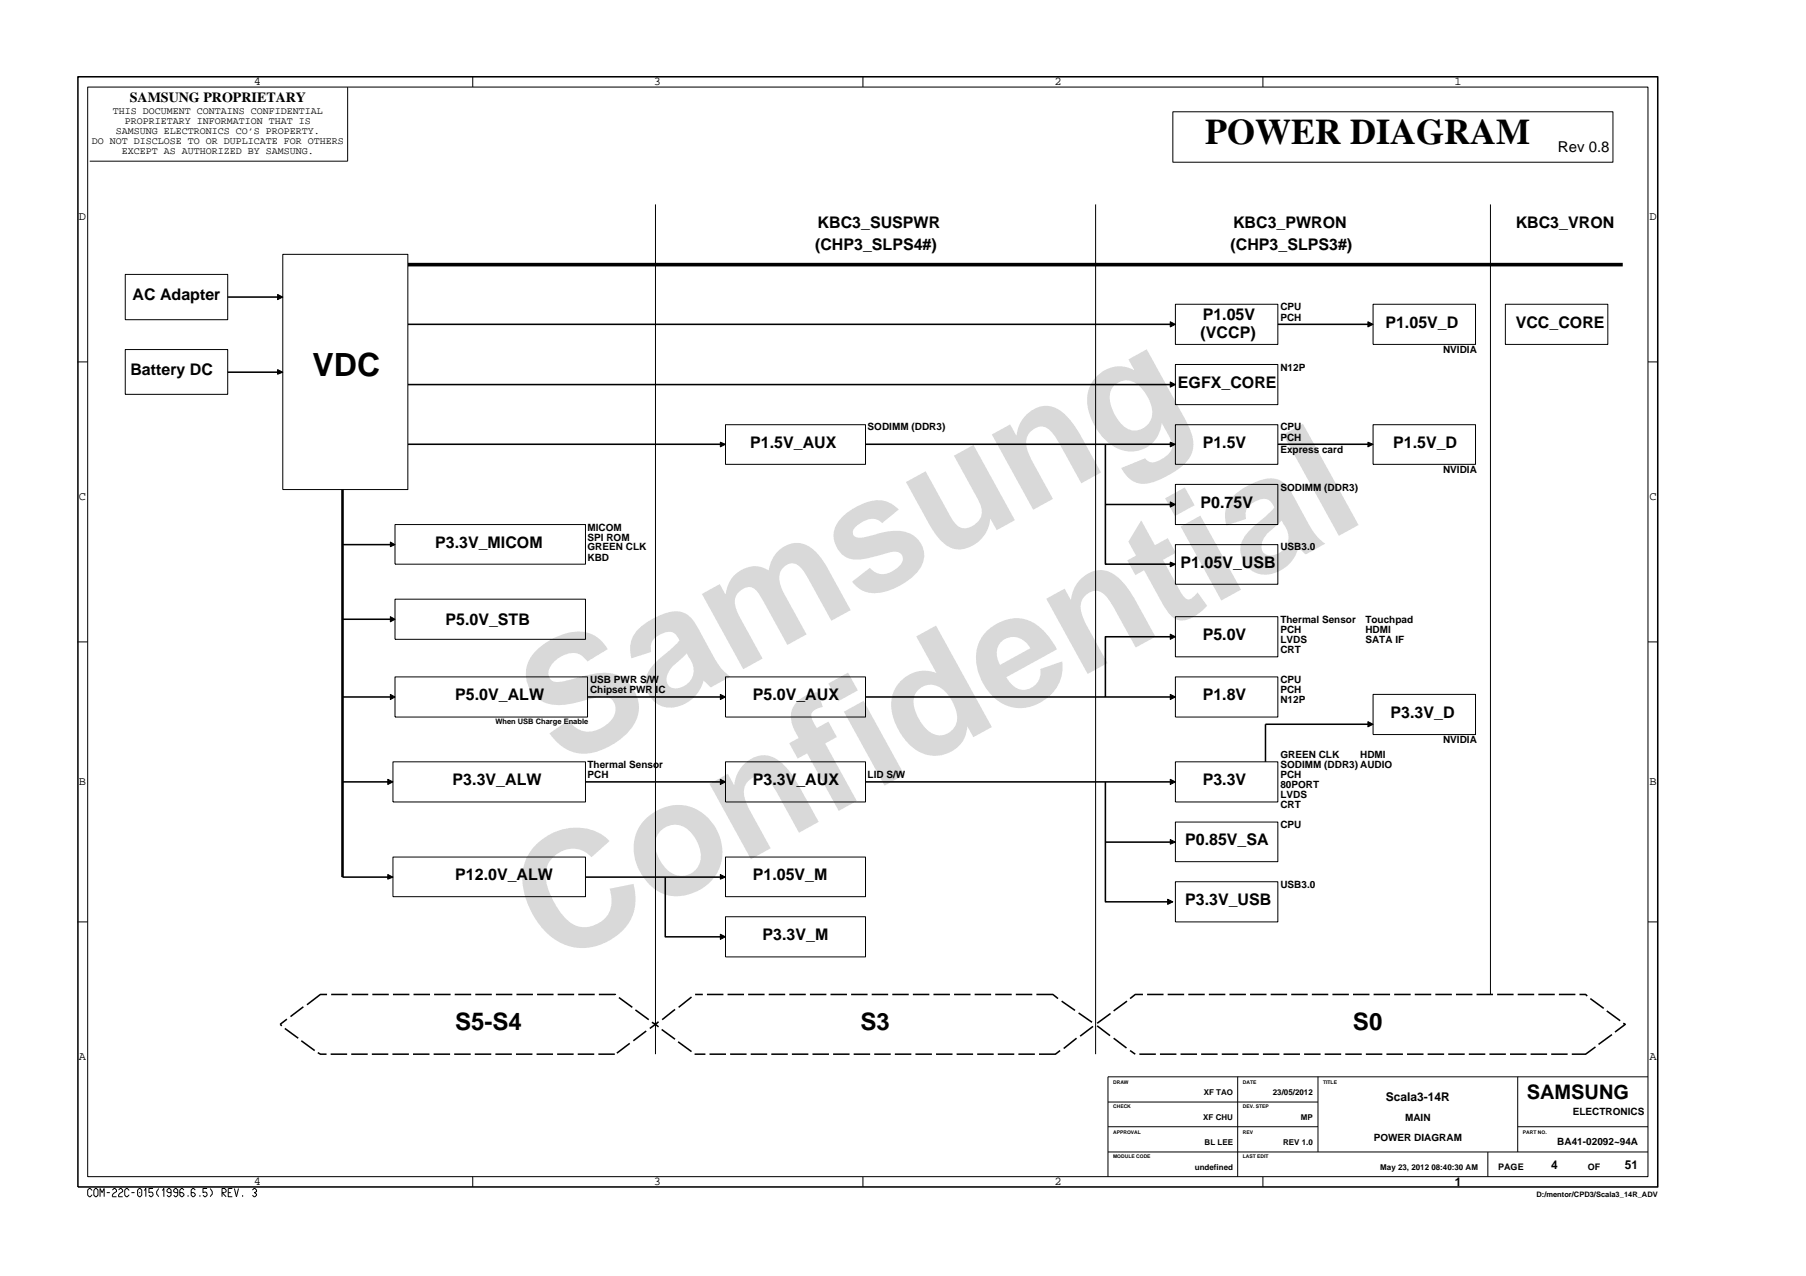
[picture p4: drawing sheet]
<svg xmlns="http://www.w3.org/2000/svg" width="297mm" height="210mm" viewBox="0 0 297 210" stroke-linecap="round" stroke-linejoin="round" font-family="sans-serif">
<g fill="none" stroke="#000" stroke-width=".25">
<path d="M12.8 12.6h259.9v182.7h-259.9zM37.5 48.9h8.6M67.1 53.4h125.8M210.2 53.4h15.2M37.5 61.2h8.6M67.1 73.1h51.8M67.1 63.3h125.8M142.4 73.1h50.5M181.8 73.1v19.7h11.1M210.2 73.1h15.2M56.3 89.6h8.3M181.8 83h11.1"/>
<path d="M56.3 114.7h8.3M56.3 101.9h8.3M96.6 114.7h22.3M142.4 114.7h50.5M192.9 104.7h-11.1v10M225.4 119.1h-17.3v6.2M56.3 128.6h7.9M96.3 128.6h22.6M142.4 128.6h50.5M181.8 128.6v19.8h11.1M181.8 138.5h11.1M56.3 144.3h7.9"/>
<path d="M96.3 144.3h22.6M109.4 144.3v9.8h9.5M46.8 169.2l2.3 1.6M47.2 167.7l-1.1 .8 .2 .3M49.6 171.2l2.2 1.6M49.9 165.6l-2.1 1.6M52.3 173.2l.4 .2h1M53.8 163.6h-1.1l-2.2 1.7M54.4 173.4h2.7M54.5 163.6h2.7M57.8 173.4h2.7M57.9 163.6h2.7"/>
<path d="M61.2 173.4h2.7M61.2 163.6h2.8M64.5 173.4h2.8M64.6 163.6h2.7M67.9 173.4h2.7M68 163.6h2.7M71.3 173.4h2.7M71.4 163.6h2.7M74.7 173.4h2.7M74.8 163.6h2.7M78.1 173.4h2.7M78.2 163.6h2.7"/>
<path d="M81.5 173.4h2.7M81.6 163.6h2.7M84.9 173.4h2.7M84.9 163.6h2.8M88.3 173.4h2.7M88.3 163.6h2.7M91.6 173.4h2.7M91.7 163.6h2.7M95 173.4h2.7M95.1 163.6h2.7M98.4 173.4h2.7M98.5 163.6h2.7v.1"/>
<path d="M101.8 164.1l2.2 1.6M103.6 171.6l-2.1 1.6M104.5 166.1l2.2 1.6M106.3 169.6l-2.1 1.6M107.2 168.2l.6 .3-.9 .7M108.3 168.1l-.5 .4 .5 .4M108.8 169.3l2.2 1.7M111 166l-2.1 1.7M111.5 171.4l2.2 1.6M113.7 164l-2.1 1.7M114.2 173.4h1.8M114.3 163.6h1.3"/>
<path d="M116.3 163.6h2.7M116.7 173.4h2.7M119.7 163.6h2.7M120.1 173.4h2.7M123 163.6h2.8M123.5 173.4h2.7M126.4 163.6h2.7M126.9 173.4h2.7M129.8 163.6h2.7M130.2 173.4h2.8M133.2 163.6h2.7M133.6 173.4h2.7"/>
<path d="M136.6 163.6h2.7M137 173.4h2.7M140 163.6h2.7M140.4 173.4h2.7M143.4 163.6h2.7M143.8 173.4h2.7M146.8 163.6h2.7M147.2 173.4h2.7M150.1 163.6h2.8M150.6 173.4h2.7M153.5 163.6h2.7M154 173.4h2.7"/>
<path d="M156.9 163.6h2.7M157.3 173.4h2.7M160.3 163.6h2.7M160.7 173.4h2.7M163.7 163.6h2.7M164.1 173.4h2.7M167.1 163.6h2.7M167.5 173.4h2.7M170.5 163.6h2.7l.8 .7M174.4 172.8l-.8 .6h-2.7M174.6 164.7l2.2 1.5M177.1 170.8l-2.2 1.7"/>
<path d="M177.4 166.6l2.2 1.6M179.8 168.8l-2.1 1.6M180.5 168.8l2.1 1.6M182.7 166.7l-2.2 1.6M183.2 170.8l2.1 1.6M185.4 164.7l-2.2 1.6M185.9 172.8l.8 .6M187.4 173.4h2.7M188 163.6h-1.3l-.8 .7M188.7 163.6h2.7M190.8 173.4h2.7M192.1 163.6h2.7"/>
<path d="M194.2 173.4h2.7M195.4 163.6h2.7M197.6 173.4h2.7M198.8 163.6h2.7M200.9 173.4h2.8M202.2 163.6h2.7M204.3 173.4h2.7M205.6 163.6h2.7M207.7 173.4h2.7M209 163.6h2.7M211.1 173.4h2.7M212.4 163.6h2.7"/>
<path d="M214.5 173.4h2.7M215.8 163.6h2.7M217.9 173.4h2.7M219.1 163.6h2.8M221.3 173.4h2.7M222.5 163.6h2.7M224.6 173.4h2.8M225.9 163.6h2.7M228 173.4h2.7M229.3 163.6h2.7M231.4 173.4h2.7M232.7 163.6h2.7"/>
<path d="M234.8 173.4h2.7M236.1 163.6h2.7M238.2 173.4h2.7M239.5 163.6h2.7M241.6 173.4h2.7M242.9 163.6h2.7M245 173.4h2.7M246.2 163.6h2.7M248.4 173.4h2.7M249.6 163.6h2.7M251.7 173.4h2.8M253 163.6h2.7"/>
<path d="M255.1 173.4h2.7M256.4 163.6h2.7M259.8 163.6h1l.3 .2M261.6 164.3l2.2 1.6M262.4 172.2l-1.6 1.2h-2.3M264.3 166.3l2.2 1.6M265.1 170.2l-2.2 1.6M267 168.3l.3 .2-1.7 1.3"/>
</g>
<g fill="none" stroke="#000" stroke-width=".16">
<path d="M14.4 14.3h256.6v179.3h-256.6zM57.2 14.3v12.2h-42.4M77.8 12.6v1.7M141.9 12.6v1.7M192.9 18.4h72.4v8.3h-72.4zM207.7 12.6v1.7M107.8 33.6v139.8M180.2 33.6v139.8M245.1 33.6v130M12.8 59.5h1.6M20.6 45.1h16.9v7.5h-16.9zM20.6 57.5h16.9v7.4h-16.9z"/>
<path d="M45.7 48.4l.8 .5-.8 .4zM46.5 41.8h20.6v38.7h-20.6zM192.5 52.9l.8 .5-.8 .4zM193.3 60h16.9v6.6h-16.9zM193.3 50.1h16.9v6.6h-16.9zM225 52.9l.8 .5-.8 .4zM225.8 50.1h16.9v6.6h-16.9zM247.6 50.1h16.8v6.6h-16.8zM271 59.5h1.7M45.7 60.8l.8 .4-.8 .4zM118.5 72.7l.8 .4-.8 .4zM119.3 69.9h23.1v6.5h-23.1z"/>
<path d="M192.5 62.8l.8 .5-.8 .4zM192.5 72.7l.8 .4-.8 .4zM193.3 69.9h16.9v6.5h-16.9zM193.3 79.7h16.9v6.6h-16.9zM225 72.7l.8 .4-.8 .4zM225.8 69.9h16.9v6.5h-16.9zM64.2 89.2l.8 .4-.8 .3zM65 86.3h31.3v6.5h-31.3zM65 98.6h31.3v6.6h-31.3zM192.5 82.6l.8 .4-.8 .4zM192.5 92.5l.8 .3-.8 .4zM193.3 89.6h16.9v6.5h-16.9z"/>
<path d="M12.8 105.6h1.6M64.2 101.4l.8 .5-.8 .4zM64.2 114.2l.8 .5-.8 .4zM65 111.4h31.6v6.6h-31.6zM118.5 114.2l.8 .5-.8 .4zM119.3 111.4h23.1v6.6h-23.1zM192.5 114.2l.8 .5-.8 .4zM192.5 104.3l.8 .4-.8 .5zM193.3 111.4h16.9v6.6h-16.9zM193.3 101.4h16.9v6.6h-16.9zM225 118.7l.8 .4-.8 .5zM225.8 114.2h16.9v6.6h-16.9z"/>
<path d="M271 105.6h1.7M63.8 128.2l.8 .4-.8 .4zM64.6 125.3h31.7v6.6h-31.7zM118.5 128.2l.8 .4-.8 .4zM119.3 125.3h23.1v6.6h-23.1zM192.5 128.2l.8 .4-.8 .4zM192.5 138.1l.8 .4-.8 .4zM193.3 125.3h16.9v6.6h-16.9zM193.3 135.2h16.9v6.5h-16.9zM12.8 151.7h1.6M63.8 143.9l.8 .4-.8 .3zM64.6 141h31.7v6.5h-31.7z"/>
<path d="M118.5 143.9l.8 .4-.8 .3zM118.5 153.7l.8 .4-.8 .4zM119.3 141h23.1v6.5h-23.1zM119.3 150.8h23.1v6.6h-23.1zM192.1 147.9l.8 .5-.8 .4zM193.3 145h16.9v6.7h-16.9zM271 151.7h1.7M203.6 177.1v16.5M216.8 177.1v12.4M249.6 177.1v12.4M271 177.1h-88.8v16.5M15.1 195.8l-.3-.3h-.1l-.3 .3v.8l.3 .3h.1l.3-.4"/>
<path d="M15.7 195.5h.2l.2 .3v.8l-.2 .3h-.2l-.3-.3v-.8zM16.5 196.9v-1.4l.3 .7 .3-.7v1.4M17.6 196.2h.5M18.5 195.8l.2-.3h.2l.3 .3v.2l-.5 .3-.2 .3v.3h.7M19.5 195.8l.3-.3h.1l.3 .3v.2l-.4 .3-.3 .3v.3h.7M21.2 195.8l-.3-.3h-.1l-.3 .3v.8l.3 .3h.1l.3-.4M21.6 196.2h.5M22.9 195.5h.2l.2 .3v.8l-.2 .3h-.2l-.3-.3v-.8zM23 196.1v.2M23.7 195.8l.3-.3v1.4M25.2 195.5h-.7v.7l.4-.1 .2 .1 .1 .2v.2l-.3 .3h-.1l-.3-.3M26.1 195.5a.82 .82 0 0 0 0 1.4"/>
<path d="M26.7 195.8l.3-.3v1.4M28.1 196.2h-.4l-.2-.2v-.2l.2-.3h.2l.2 .3v.8l-.2 .3h-.2l-.2-.3M29.2 196.2h-.4l-.2-.2v-.2l.2-.3h.2l.2 .3v.8l-.2 .3h-.2l-.2-.3M30.3 195.8l-.3-.3h-.2l-.2 .3v.8l.2 .3h.2l.3-.3v-.2l-.3-.2h-.4M30.9 196.6v.3M32.1 195.8l-.2-.3h-.2l-.3 .3v.8l.3 .3h.2l.2-.3v-.2l-.2-.2h-.5M32.9 196.6v.3M34.1 195.5h-.7v.7l.4-.1 .2 .1 .1 .2v.2l-.3 .3h-.2l-.2-.3M34.6 195.5a.82 .82 0 0 1 0 1.4M36.5 196.9v-1.4h.4l.3 .3v.2l-.3 .2h-.4l.7 .7M37.5 196.2h.5M38.2 195.5h-.7v1.4h.7"/>
<path d="M38.6 195.5l.3 1.4 .3-1.4M39.9 196.6v.3M41.5 195.8l.3-.3h.1l.3 .3v.2l-.3 .2 .3 .2v.2l-.3 .3h-.1l-.3-.3M77.8 193.6v1.7M141.9 193.6v1.7M182.2 189.5h88.8M182.2 185.3h34.6M182.2 181.3h34.6M207.7 193.6v1.7M244.7 189.5v4.1M249.6 185.3h21.4"/>
</g>
<path d="M67.1 43.5h199.8" fill="none" stroke="#000" stroke-width=".59"/>
<g fill="#000">
<path d="M45.7 48.4l.8 .5-.8 .4zM192.5 52.9l.8 .5-.8 .4zM225 52.9l.8 .5-.8 .4zM45.7 60.8l.8 .4-.8 .4zM118.5 72.7l.8 .4-.8 .4zM192.5 62.8l.8 .5-.8 .4zM192.5 72.7l.8 .4-.8 .4zM225 72.7l.8 .4-.8 .4zM64.2 89.2l.8 .4-.8 .3zM192.5 82.6l.8 .4-.8 .4zM192.5 92.5l.8 .3-.8 .4zM64.2 101.4l.8 .5-.8 .4z"/>
<path d="M64.2 114.2l.8 .5-.8 .4zM118.5 114.2l.8 .5-.8 .4zM192.5 114.2l.8 .5-.8 .4zM192.5 104.3l.8 .4-.8 .5zM225 118.7l.8 .4-.8 .5zM63.8 128.2l.8 .4-.8 .4zM118.5 128.2l.8 .4-.8 .4zM192.5 128.2l.8 .4-.8 .4zM192.5 138.1l.8 .4-.8 .4zM63.8 143.9l.8 .4-.8 .3zM118.5 143.9l.8 .4-.8 .3zM118.5 153.7l.8 .4-.8 .4z"/>
<path d="M192.1 147.9l.8 .5-.8 .4z"/>
</g>
<path d="M56.3 80.5v63.8" fill="none" stroke="#000" stroke-width=".42"/>
<g font-size="26.5" fill="#d9d9d9">
<text x="92.4" y="126.5" transform="rotate(-29 92.4 126.5)">Samsung</text>
<text x="91.1" y="159.2" transform="rotate(-29 91.1 159.2)">Confidential</text>
</g>
<text font-size="5.9" x="198.2" y="23.7">POWER DIAGRAM</text>
<text font-size="5.3" x="51.4" y="61.9">VDC</text>
<g font-size="3.9">
<text x="74.9" y="169.5">S5-S4</text>
<text x="141.5" y="169.5">S3</text>
<text x="222.5" y="169.5">S0</text>
</g>
<text font-size="3.3" x="251.1" y="180.8">SAMSUNG</text>
<g font-size="2.6">
<text x="134.1" y="41.2">(CHP3_SLPS4#)</text>
<text x="134.5" y="37.5">KBC3_SUSPWR</text>
<text x="202.4" y="41.2">(CHP3_SLPS3#)</text>
<text x="202.8" y="37.5">KBC3_PWRON</text>
<text x="249.3" y="37.5">KBC3_VRON</text>
<text x="21.8" y="49.4">AC Adapter</text>
<text x="197.8" y="52.7">P1.05V</text>
<text x="227.9" y="53.9">P1.05V_D</text>
<text x="249.3" y="53.9">VCC_CORE</text>
<text x="197.5" y="55.6">(VCCP)</text>
<text x="21.4" y="61.8">Battery DC</text>
<text x="193.7" y="63.8">EGFX_CORE</text>
<text x="123.4" y="73.7">P1.5V_AUX</text>
<text x="197.8" y="73.7">P1.5V</text>
<text x="229.1" y="73.7">P1.5V_D</text>
<text x="197.5" y="83.5">P0.75V</text>
<text x="71.6" y="90.1">P3.3V_MICOM</text>
<text x="194.2" y="93.4">P1.05V_USB</text>
<text x="73.3" y="102.8">P5.0V_STB</text>
<text x="197.8" y="105.3">P5.0V</text>
<text x="74.9" y="115.2">P5.0V_ALW</text>
<text x="123.8" y="115.2">P5.0V_AUX</text>
<text x="197.8" y="115.2">P1.8V</text>
<text x="228.7" y="118.1">P3.3V_D</text>
<text x="74.5" y="129.2">P3.3V_ALW</text>
<text x="123.8" y="129.2">P3.3V_AUX</text>
<text x="197.8" y="129.2">P3.3V</text>
<text x="194.9" y="139.1">P0.85V_SA</text>
<text x="74.9" y="144.8">P12.0V_ALW</text>
<text x="123.8" y="144.8">P1.05V_M</text>
<text x="194.9" y="148.9">P3.3V_USB</text>
<text x="125.4" y="154.6">P3.3V_M</text>
</g>
<text font-size="2.5" x="256.2" y="25">Rev 0.8</text>
<text font-size="2.3" x="21.4" y="16.7">SAMSUNG PROPRIETARY</text>
<g font-size="2">
<text x="41.8" y="14">4</text>
<text x="107.6" y="14">3</text>
<text x="173.4" y="14">2</text>
<text x="239.2" y="14">1</text>
<text x="13" y="36.2">D</text>
<text x="271.3" y="36.2">D</text>
<text x="13" y="82.3">C</text>
<text x="271.3" y="82.3">C</text>
<text x="13" y="129.2">B</text>
<text x="271.3" y="129.2">B</text>
<text x="13" y="174.4">A</text>
<text x="271.3" y="174.4">A</text>
<text x="227.9" y="181.2">Scala3-14R</text>
<text x="41.8" y="195">4</text>
<text x="107.6" y="195">3</text>
<text x="173.4" y="195">2</text>
<text x="239.3" y="195.1">1</text>
<text x="255.1" y="192.2">4</text>
<text x="267.2" y="192.2">51</text>
</g>
<g font-size="1.6">
<text x="15.1" y="23.7">DO NOT DISCLOSE TO OR DUPLICATE FOR OTHERS</text>
<text x="18.6" y="18.8">THIS DOCUMENT CONTAINS CONFIDENTIAL</text>
<text x="19.1" y="22">SAMSUNG ELECTRONICS CO’S PROPERTY.</text>
<text x="20.5" y="20.4">PROPRIETARY INFORMATION THAT IS</text>
<text x="20.1" y="25.3">EXCEPT AS AUTHORIZED BY SAMSUNG.</text>
<text x="210.6" y="51.1">CPU</text>
<text x="210.6" y="52.8">PCH</text>
<text x="237.3" y="58.1">NVIDIA</text>
<text x="210.6" y="61">N12P</text>
<text x="142.7" y="70.8">SODIMM (DDR3)</text>
<text x="210.6" y="70.8">CPU</text>
<text x="210.6" y="72.5">PCH</text>
<text x="210.6" y="74.5">Express card</text>
<text x="237.3" y="77.8">NVIDIA</text>
<text x="210.6" y="80.7">SODIMM (DDR3)</text>
<text x="96.6" y="88.9">SPI ROM</text>
<text x="96.6" y="87.3">MICOM</text>
<text x="96.6" y="90.5">GREEN CLK</text>
<text x="96.6" y="92.2">KBD</text>
<text x="210.6" y="90.5">USB3.0</text>
<text x="210.6" y="102.5">Thermal Sensor</text>
<text x="210.6" y="107.5">CRT</text>
<text x="210.6" y="104.2">PCH</text>
<text x="210.6" y="105.8">LVDS</text>
<text x="224.6" y="104.2">HDMI</text>
<text x="224.6" y="105.8">SATA IF</text>
<text x="224.6" y="102.5">Touchpad</text>
<text x="97.1" y="114">Chipset PWR IC</text>
<text x="97.1" y="112.4">USB PWR S/W</text>
<text x="210.6" y="112.4">CPU</text>
<text x="210.6" y="114">PCH</text>
<text x="210.6" y="115.7">N12P</text>
<text x="210.6" y="124.7">GREEN CLK</text>
<text x="223.7" y="124.7">HDMI</text>
<text x="237.3" y="122.2">NVIDIA</text>
<text x="96.6" y="126.3">Thermal Sensor</text>
<text x="96.6" y="128">PCH</text>
<text x="142.7" y="128">LID S/W</text>
<text x="210.6" y="128">PCH</text>
<text x="210.6" y="129.6">80PORT</text>
<text x="210.6" y="131.3">LVDS</text>
<text x="210.6" y="126.3">SODIMM (DDR3) AUDIO</text>
<text x="210.6" y="132.9">CRT</text>
<text x="210.6" y="136.2">CPU</text>
<text x="210.6" y="146.1">USB3.0</text>
<text x="231.1" y="184.3">MAIN</text>
<text x="258.7" y="183.5">ELECTRONICS</text>
<text x="225.9" y="187.6">POWER DIAGRAM</text>
<text x="256.1" y="188.4">BA41-02092~94A</text>
</g>
<g font-size="1.5">
<text x="246.4" y="192.5">PAGE</text>
<text x="261.1" y="192.5">OF</text>
</g>
<g font-size="1.3">
<text x="197.9" y="184.2">XF CHU</text>
<text x="198" y="180.1">XF TAO</text>
<text x="209.3" y="180.1">23/05/2012</text>
<text x="214" y="184.2">MP</text>
<text x="198.1" y="188.3">BL LEE</text>
<text x="211" y="188.3">REV 1.0</text>
<text x="196.5" y="192.4">undefined</text>
<text x="227" y="192.4">May 23, 2012 08:40:30 AM</text>
</g>
<g font-size="1.2">
<text x="81.5" y="119.2">When USB Charge Enable</text>
<text x="252.7" y="196.9">D:/mentor/CPD3/Scala3_14R_ADV</text>
</g>
<g font-size=".8">
<text x="183.1" y="178.3">DRAW</text>
<text x="204.4" y="178.3">DATE</text>
<text x="217.6" y="178.3">TITLE</text>
<text x="183.1" y="182.3">CHECK</text>
<text x="204.4" y="182.3">DEV. STEP</text>
<text x="183.1" y="186.5">APPROVAL</text>
<text x="183.1" y="190.6">MODULE CODE</text>
<text x="204.4" y="190.6">LAST EDIT</text>
<text x="204.4" y="186.5">REV</text>
<text x="250.5" y="186.5">PART NO.</text>
</g>
</svg>
